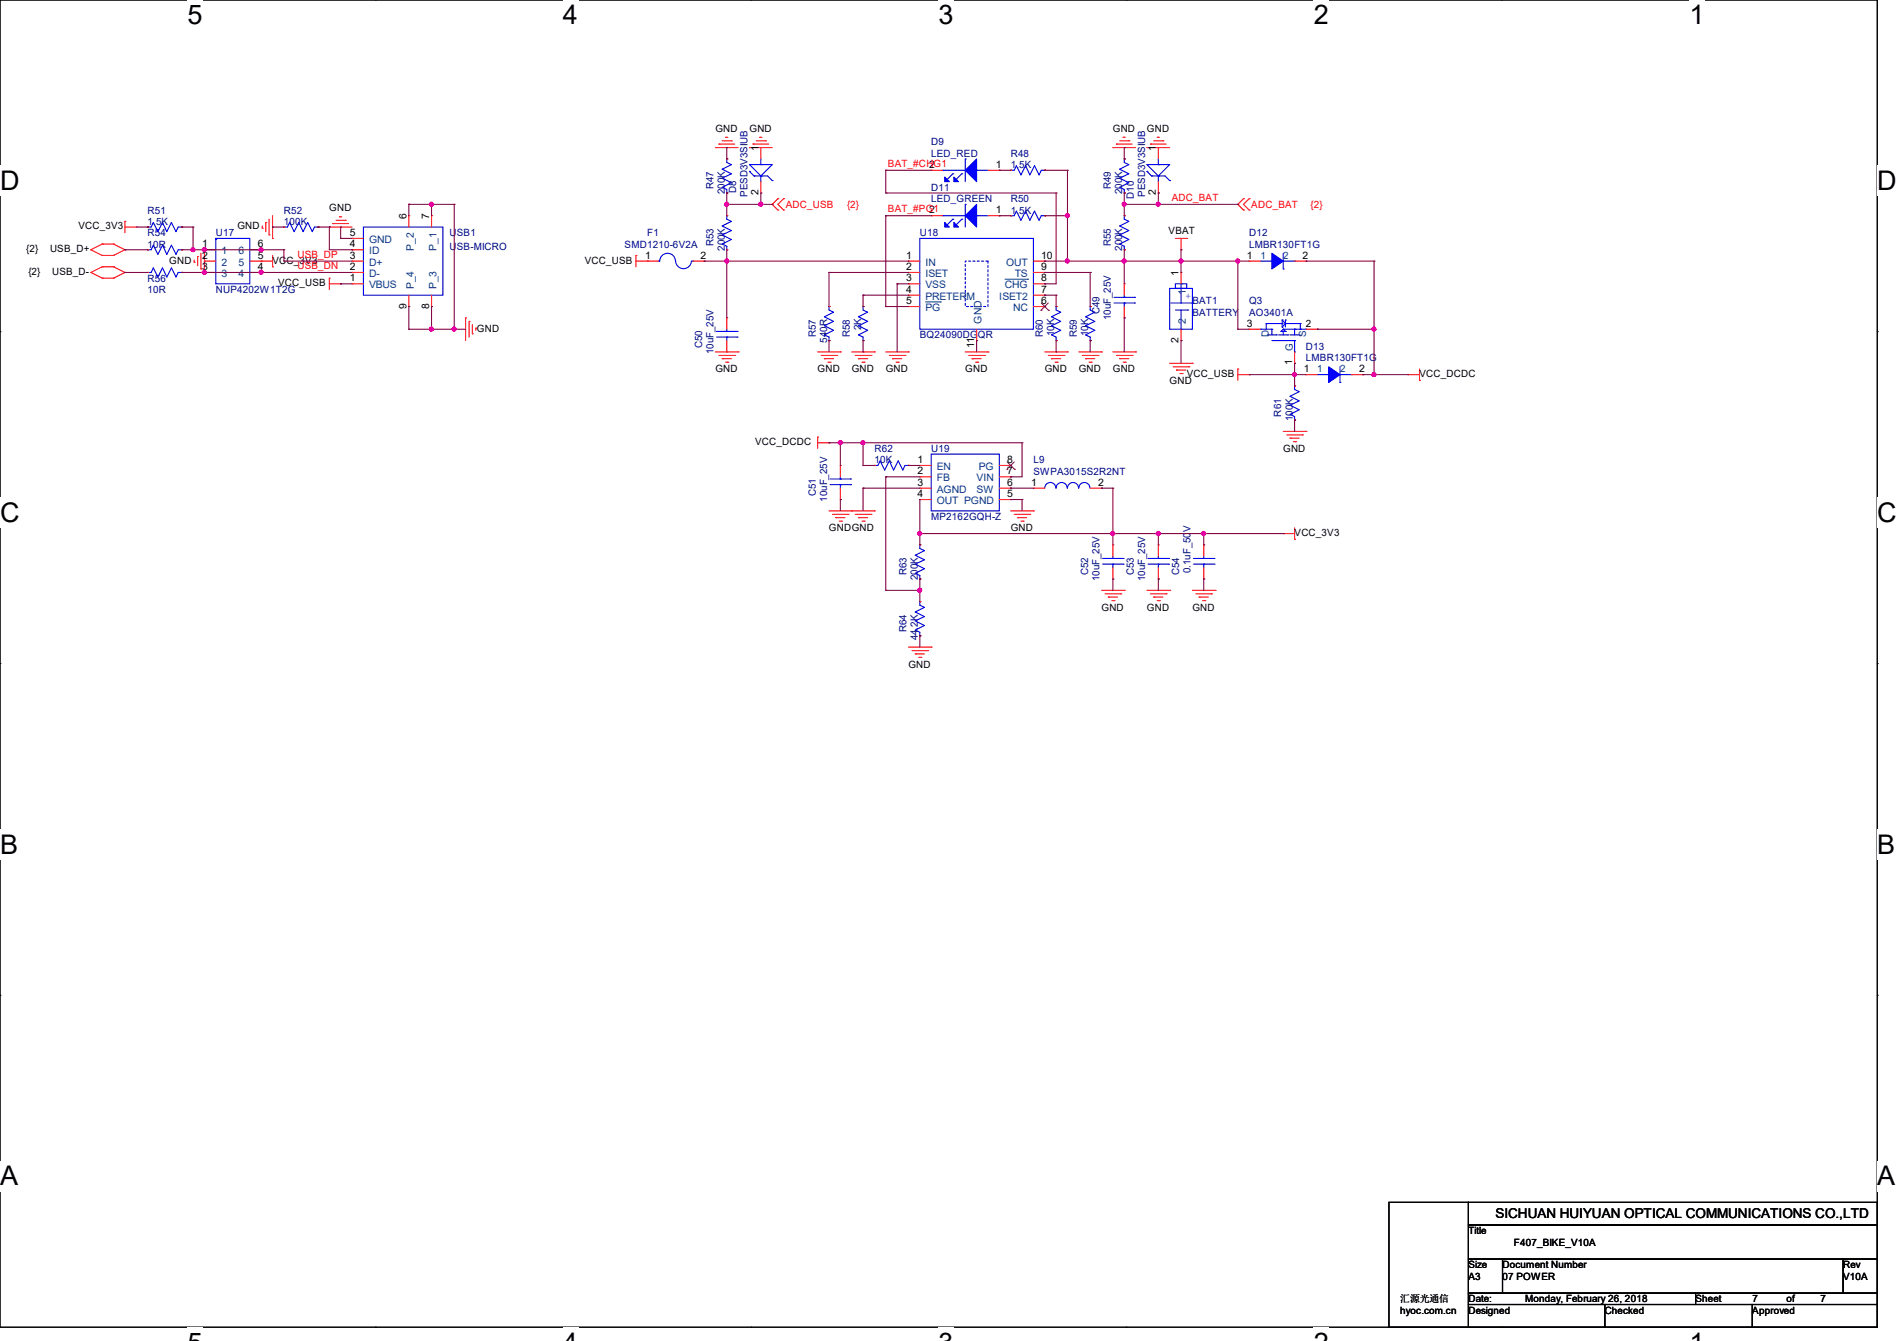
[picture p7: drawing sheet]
<svg xmlns="http://www.w3.org/2000/svg" width="297mm" height="210mm" viewBox="0 0 297 210" stroke-linecap="round" stroke-linejoin="round" font-family="sans-serif">
<path d="M0 0h293.9v207.9h-293.9z" fill="none" stroke="#000" stroke-width=".17"/>
<g fill="#fff">
<path d="M29.4 0h2.3v4.7h-2.3z"/>
<path d="M29.4 207.9h2.3v2.1h-2.3z"/>
</g>
<path d="M58.8 0h.1M58.8 207.9h.1" fill="none" stroke="#000" stroke-width=".17"/>
<g fill="#fff">
<path d="M88.1 0h2.4v4.7h-2.4z"/>
<path d="M88.1 207.9h2.4v2.1h-2.4z"/>
</g>
<path d="M117.6 0h.1M117.6 207.9h.1" fill="none" stroke="#000" stroke-width=".17"/>
<g fill="#fff">
<path d="M146.9 0h2.4v4.7h-2.4z"/>
<path d="M146.9 207.9h2.4v2.1h-2.4z"/>
</g>
<path d="M176.3 0h.1M176.3 207.9h.1" fill="none" stroke="#000" stroke-width=".17"/>
<g fill="#fff">
<path d="M205.7 0h2.4v4.7h-2.4z"/>
<path d="M205.7 207.9h2.4v2.1h-2.4z"/>
</g>
<path d="M235.1 0h.1M235.1 207.9h.1" fill="none" stroke="#000" stroke-width=".17"/>
<g fill="#fff">
<path d="M264.5 0h2.4v4.7h-2.4z"/>
<path d="M264.5 207.9h2.4v2.1h-2.4z"/>
<path d="M0 26h3v4.7h-3z"/>
<path d="M293.9 26h3.1v4.7h-3.1z"/>
<path d="M0 77.9h3v4.7h-3z"/>
<path d="M293.9 77.9h3.1v4.7h-3.1z"/>
</g>
<path d="M0 51.9h.1M293.9 51.9h.1" fill="none" stroke="#000" stroke-width=".17"/>
<g fill="#fff">
<path d="M0 129.9h2.8v4.7h-2.8z"/>
<path d="M293.9 129.9h2.9v4.7h-2.9z"/>
</g>
<path d="M0 103.9h.1M293.9 103.9h.1" fill="none" stroke="#000" stroke-width=".17"/>
<g fill="#fff">
<path d="M0 181.8h2.8v4.8h-2.8z"/>
<path d="M293.8 181.8h3v4.8h-3z"/>
</g>
<g fill="none" stroke="#000" stroke-width=".17">
<path d="M0 155.9h.1M293.9 155.9h.1M217.5 188.3h12.4v19.6h-12.4zM229.9 188.3h64v3.6h-64zM229.9 191.9h64v5.3h-64zM229.9 197.2h5.3v5.3h-5.3zM235.2 197.2h53.4v5.3h-53.4zM288.6 197.2h5.3v5.3h-5.3zM229.9 202.5h35.6v1.8h-35.6zM229.9 204.3h21.3v3.6h-21.3zM251.2 204.3h23.2v3.6h-23.2zM265.5 202.5h28.4v1.8h-28.4z"/>
<path d="M274.4 204.3h19.5v3.6h-19.5z"/>
</g>
<g fill="none" stroke="#f00" stroke-width=".17">
<path d="M14.2 39.1h.1M14.2 39.1l1.8 .9M16 38.2h.1M16 38.2l-1.8 .9M16 38.2h1.8M17.8 38.2h.1M17.8 38.2l1.8 .9M19.6 39.1h.1M19.6 34.7h.1M19.6 39.1l-1.8 .9M19.6 35.6h1.7M19.6 34.7v1.7"/>
<path d="M21.3 35.6h.1M23.1 39.1h.1M23.1 35.6h.1M28.4 39.1h.1M28.4 35.6h.1M31.5 39.7v2.4M32 39.1h.1M32 39.1v3.6M32 39.1h1.8M39.1 39.1h1.8M40.9 39.1h.1M41.1 35.7h.1"/>
<path d="M41.1 35.4v.3M41.6 34.8h.1M41.6 34.8v1.5M42.1 36.8h.1M42.1 34.3v2.5M42.7 37.3h.1M42.7 33.8v3.5M44.4 35.6h.1M49.8 35.6h.1M51.6 35.6h.1M51.6 35.6h3.5M52.1 35h.1"/>
<path d="M52.1 35h2.5M52.6 34.5h1.5M53.2 34h.1M53.2 34h.3M54.1 34.5h.1M55.1 39.1h.1M55.1 37.3h.1M55.1 37.3h1.8M55.1 39.1h1.8M64 33.8h.1M64 33.8v1.8M67.6 33.8h.1"/>
<path d="M67.6 33.8v1.8M112 23.1h.1M112 23.1h3.6M112.6 22.6h.1M112.6 22.6h2.4M113.1 22.1h1.4M113.6 21.5h.1M113.6 21.5h.4M113.8 33.8h.1M113.8 39.1h.1M113.8 24.9h.1M113.8 30.2h.1"/>
<path d="M114.5 22.1h.1M117.3 23.1h.1M117.3 23.1h3.6M117.9 22.6h.1M117.9 22.6h2.5M118.4 22.1h1.4M119 21.5h.1M119 21.5h.3M119.1 30.2h.1M119.1 23.1h.1M119.1 23.1v1.8M119.1 28.4v1.8"/>
<path d="M119.8 22.1h.1M121.8 31.1h.1M121.8 32.9h.1M121.8 31.1l-.9 .9 .9 .9M122.7 32.9h.1M122.7 31.1h.1M122.7 31.1l-.9 .9 .9 .9M145.8 26.7h.1M145.8 33.8h.1M145.8 26.7h1.8M145.8 33.8h1.8M154.7 26.7h1.8"/>
<path d="M154.7 33.8h1.8M156.5 26.7h.1M156.5 33.8h.1M158.2 33.8h.1M158.2 26.7h.1M163.6 33.8h.1M163.6 26.7h.1M174.2 23.1h.1M174.2 23.1h3.6M174.8 22.6h.1M174.8 22.6h2.4M175.3 22.1h1.4"/>
<path d="M175.9 21.5h.1M175.9 21.5h.3M176 33.8h.1M176 39.1h.1M176 24.9h.1M176 30.2h.1M176.7 22.1h.1M179.6 23.1h.1M179.6 23.1h3.5M180.1 22.6h.1M180.1 22.6h2.5M180.6 22.1h1.5"/>
<path d="M181.2 21.5h.1M181.2 21.5h.3M181.4 30.2h.1M181.4 23.1h.1M181.4 23.1v1.8M181.4 28.4v1.8M182.1 22.1h.1M184 37.3h1.8M184.9 39.1h.1M184.9 37.3v1.8M185.8 37.3h.1M194.7 31.1h.1"/>
<path d="M194.7 32.9h.1M194.7 31.1l-.9 .9 .9 .9M195.6 32.9h.1M195.6 31.1h.1M195.6 31.1l-.9 .9 .9 .9M14.2 42.7h.1M14.2 42.7l1.8 .9M16 40h.1M16 41.8h.1M16 43.6h.1M16 40h1.8M16 41.8l-1.8 .9"/>
<path d="M16 41.8h1.8M16 43.6h1.8M17.8 40h.1M17.8 41.8h.1M17.8 43.6h.1M17.8 41.8l1.8 .9M19.6 42.7h.1M19.6 42.7l-1.8 .9M23.1 42.7h.1M28.4 42.7h.1M30.4 41.1h.1M30.4 40.7v.4"/>
<path d="M30.9 40.2h.1M30.9 40.2v1.4M31.5 42.1h.1M32 42.7h.1M32 40.9h.1M32 40.9h1.8M32 42.7h1.8M39.1 40.9h3.6M39.1 42.7h1.8M40.9 40.9h.1M40.9 42.7h.1M42.7 41.8h.1"/>
<path d="M42.7 40v1.8M51.6 43.6h.1M51.6 44.4h1.7M51.6 43.6v1.7M53.3 44.4h.1M55.1 44.4h.1M55.1 42.7h.1M55.1 40.9h.1M55.1 44.4h1.8M55.1 40.9h1.8M55.1 42.7h1.8M64 48h.1"/>
<path d="M64 46.2v1.8M67.6 48h.1M67.6 46.2v1.8M72.9 49.8h.1M72.9 49.8v3.5M73.4 50.3h.1M73.4 50.3v2.5M74 52.3h.1M74 50.8v1.5M74.5 51.4h.1M74.5 51.4v.3M99.6 40h.1"/>
<path d="M99.6 40.9h3.5M99.6 40v1.8M101.3 40.9h.1M108.5 40.9h1.7M110.2 40.9h.1M112 55.1h3.6M112.6 55.7h2.4M113.1 56.2h.1M113.1 56.2h1.4M113.6 56.7h.4M113.8 49.8h.1M113.8 55.1h.1"/>
<path d="M113.8 49.8v1.8M113.8 53.3v1.8M114 56.7h.1M115 55.7h.1M115.6 55.1h.1M128 55.1h3.6M128.6 55.7h2.4M129.1 56.2h.1M129.1 56.2h1.4M129.6 56.7h.4M129.8 48h.1M129.8 53.3h.1"/>
<path d="M130 56.7h.1M131 55.7h.1M131.6 55.1h.1M133.3 55.1h3.6M133.9 55.7h2.5M134.4 56.2h.1M134.4 56.2h1.4M135 56.7h.3M135.1 48h.1M135.1 53.3h.1M135.3 56.7h.1M136.4 55.7h.1"/>
<path d="M136.9 55.1h.1M138.7 55.1h3.5M139.2 55.7h2.5M139.7 56.2h.1M139.7 56.2h1.5M140.3 56.7h.3M140.6 56.7h.1M141.7 55.7h.1M142.2 55.1h.1M142.2 40.9h.1M142.2 42.7h.1M142.2 44.4h.1"/>
<path d="M142.2 46.2h.1M142.2 48h.1M142.2 44.4h1.8M142.2 40.9h1.8M142.2 42.7h1.8M142.2 46.2h1.8M142.2 48h1.8M151.1 55.1h3.6M151.7 55.7h2.4M152.2 56.2h.1M152.2 56.2h1.4M152.7 56.7h.4"/>
<path d="M152.9 53.3h.1M152.9 51.6v1.7M153.1 56.7h.1M154.1 55.7h.1M154.7 55.1h.1M161.8 44.4h1.8M161.8 40.9h1.8M161.8 42.7h1.8M161.8 46.2h1.8M161.8 48h1.8M163.6 48h.1M163.6 46.2h.1"/>
<path d="M163.6 44.4h.1M163.6 42.7h.1M163.6 40.9h.1M163.6 55.1h3.5M164.1 55.7h2.5M164.6 56.2h.1M164.6 56.2h1.5M165.2 56.7h.3M165.4 48h.1M165.4 53.3h.1M165.5 56.7h.1M166.6 55.7h.1"/>
<path d="M167.1 55.1h.1M168.9 55.1h3.6M169.5 55.7h2.4M170 56.2h.1M170 56.2h1.4M170.5 56.7h.4M170.7 48h.1M170.7 53.3h.1M170.9 56.7h.1M171.9 55.7h.1M172.5 55.1h.1M174.2 55.1h3.6"/>
<path d="M174.8 55.7h2.4M175.3 56.2h.1M175.3 56.2h1.4M175.9 56.7h.3M176 44.4h.1M176 49.8h.1M176 44.4v1.8M176 48v1.8M176.2 56.7h.1M177.2 55.7h.1M177.8 55.1h.1M183.1 56.9h3.6"/>
<path d="M183.7 57.4h2.4M184.2 58h.1M184.2 58h1.4M184.7 58.5h.4M184.9 42.7h.1M184.9 53.3h.1M184.9 42.7v1.7M184.9 51.6v1.7M185.1 58.5h.1M186.1 57.4h.1M186.7 56.9h.1M193.8 57.8h.1"/>
<path d="M193.8 58.7h1.8M193.8 57.8v1.8M195.6 58.7h.1M195.6 51.6h.1M195.6 40.9h.1M195.6 40.9h1.8M195.6 51.6h1.8M202.7 56.9h.1M202.7 55.1v1.8M202.7 40.9h1.8M204.5 58.7h.1M204.5 40.9h.1"/>
<path d="M204.5 58.7h1.7M204.5 51.6h1.7M206.2 51.6h.1M211.6 58.7h1.8M213.4 58.7h.1M220.5 58.7h.1M220.5 58.7h1.7M222.2 59.6h.1M222.2 57.8v1.8M128 68.5h.1M128 69.3h1.8M128 68.5v1.7"/>
<path d="M129.8 69.3h.1M131.6 72.9h.1M131.6 78.2h.1M131.6 72.9v1.8M131.6 76.5v1.7M136.9 72.9h.1M142.2 72.9h.1M144 72.9h.1M144 74.7h.1M144 76.5h.1M144 78.2h.1M144 72.9h1.8"/>
<path d="M144 74.7h1.8M144 76.5h1.8M144 78.2h1.8M156.5 72.9h1.7M156.5 74.7h1.7M156.5 76.5h1.7M156.5 78.2h1.7M158.2 78.2h.1M158.2 76.5h.1M158.2 74.7h.1M158.2 72.9h.1M161.8 76.5h.1"/>
<path d="M161.8 76.5h1.8M170.7 76.5h1.8M172.5 76.5h.1M200.9 67.6h3.6M201.5 68.1h2.4M202 68.6h.1M202 68.6h1.4M202.5 69.2h.4M202.7 60.5h.1M202.7 65.8h.1M202.9 69.2h.1M203.9 68.1h.1"/>
<path d="M204.5 67.6h.1M129.8 80h7.1M130.3 80.6h2.5M130.9 81.1h.1M130.9 81.1h1.4M131.4 81.6h.3M131.7 81.6h.1M132.8 80.6h.1M133.3 80h.1M133.9 80.6h2.5M134.4 81.1h.1M134.4 81.1h1.4"/>
<path d="M135 81.6h.3M135.3 81.6h.1M136.4 80.6h.1M136.9 80h.1M144 85.3h.1M144 90.7h.1M144 94.2h.1M144 99.6h.1M158.2 80h3.6M158.8 80.6h2.4M159.3 81.1h.1M159.3 81.1h1.4"/>
<path d="M159.9 81.6h.3M160.2 81.6h.1M161.2 80.6h.1M161.8 80h.1M172.5 92.5h3.5M173 93h2.5M173.5 93.5h.1M173.5 93.5h1.5M174.1 94.1h.3M174.2 85.3h.1M174.2 90.7h.1M174.2 85.3v1.8"/>
<path d="M174.2 88.9v1.8M174.4 94.1h.1M175.5 93h.1M176 92.5h.1M179.6 92.5h3.5M180.1 93h2.5M180.6 93.5h.1M180.6 93.5h1.5M181.2 94.1h.3M181.4 85.3h.1M181.4 90.7h.1M181.4 85.3v1.8"/>
<path d="M181.4 88.9v1.8M181.5 94.1h.1M182.6 93h.1M183.1 92.5h.1M186.7 92.5h3.5M187.2 93h2.5M187.7 93.5h.1M187.7 93.5h1.5M188.3 94.1h.3M188.5 85.3h.1M188.5 90.7h.1M188.5 85.3v1.8"/>
<path d="M188.5 88.9v1.8M188.6 94.1h.1M189.7 93h.1M190.2 92.5h.1M200.9 83.6h.1M200.9 83.6h1.8M202.7 84.5h.1M202.7 82.7v1.8M142.2 101.3h3.6M142.8 101.9h2.4M143.3 102.4h.1M143.3 102.4h1.4"/>
<path d="M143.8 103h.4M144.2 103h.1M145.2 101.9h.1M145.8 101.3h.1"/>
</g>
<g fill="none" stroke="#00f" stroke-width=".17">
<path d="M23.1 39.1h.1M23.1 35.6h.1M23.1 39.1h.6l.3-.7 .7 1.4 .7-1.4 .7 1.4 .7-1.4 .8 1.4 .3-.7h.5M23.1 35.6h.6l.3-.8 .7 1.5 .7-1.5 .7 1.5 .7-1.5 .8 1.5 .3-.7h.5M28.4 39.1h.1M28.4 35.6h.1M33.8 37.3h5.3v7.1h-5.3zM33.8 37.5h.1M33.8 37.3v.2M44.4 35.6h.1M44.4 35.6h.6l.3-.8 .8 1.5 .7-1.5 .7 1.5 .7-1.5 .7 1.5 .3-.7h.6M49.8 35.6h.1"/>
<path d="M56.9 35.6h12.4v10.6h-12.4zM113.8 33.8h.1M113.8 39.1h.1M113.8 24.9h.1M113.8 30.2h.1M113.8 33.8v.5l.7 .4-1.4 .7 1.4 .7-1.4 .7 1.4 .7-1.4 .7 .7 .4v.5M113.8 24.9v.5l.7 .4-1.4 .7 1.4 .7-1.4 .7 1.4 .7-1.4 .7 .7 .4v.5M117.3 25.8h.1M117.3 26.8h.1M117.3 25.8h3.6l-1.8 1.8M117.3 25.8l1.8 1.8M117.3 26.8l.8 .8"/>
<path d="M118.1 27.6h.1M118.1 27.6h2.1l.7 .7M119.1 27.6h.1M119.1 25.8h.1M119.1 24.9v.9M119.1 27.6v.8M120.9 28.3h.1M144 37.3h17.8v14.3h-17.8zM147.6 26.7h.1M147.6 33.8h.1M147.6 33.8h3.5M147.6 26.7h3.5"/>
<path d="M149.2 27.2h.1M149.2 34.3h.1M149.2 27.2l-.9 .9M149.2 34.3l-.9 .9M150.6 27.2h.1M150.6 34.3h.1M150.6 27.2l-.9 .9M150.6 34.3l-.9 .9M151.1 24.9h.1M151.1 32h.1M151.1 24.9v3.5M151.1 32v3.6"/>
<path d="M152.9 26.7h.1M152.9 33.8h.1M152.9 33.8h1.8M152.9 26.7h1.8M158.2 33.8h.1M158.2 26.7h.1M158.2 33.8h.6l.3-.7 .8 1.4 .7-1.4 .6 1.4 .8-1.4 .7 1.4 .3-.7h.6M158.2 26.7h.6l.3-.7 .8 1.4 .7-1.4 .6 1.4 .8-1.4 .7 1.4 .3-.7h.6M163.6 33.8h.1M163.6 26.7h.1M176 33.8h.1M176 39.1h.1"/>
<path d="M176 24.9h.1M176 30.2h.1M176 24.9v.5l.7 .4-1.4 .7 1.4 .7-1.4 .7 1.4 .7-1.4 .7 .7 .4v.5M176 33.8v.5l.7 .4-1.4 .7 1.4 .7-1.4 .7 1.4 .7-1.4 .7 .7 .4v.5M179.6 25.8h.1M179.6 26.8h.1M179.6 25.8h3.5l-1.7 1.8M179.6 25.8l1.8 1.8M179.6 26.8l.7 .8M180.3 27.6h.1M180.3 27.6h2.1l.7 .7M181.4 27.6h.1"/>
<path d="M181.4 25.8h.1M181.4 24.9v.9M181.4 27.6v.8M183.1 28.3h.1M200.9 39.7v2.4M23.1 42.7h.1M23.1 42.7h.6l.3-.7 .7 1.4 .7-1.4 .7 1.4 .7-1.4 .8 1.4 .3-.7h.5M28.4 42.7h.1M103.1 40.9h.1M105.7 40.9a1.23 1.23 0 0 0-1.2-1.2 1.23 1.23 0 0 0-1.2 1.2h-.2M105.8 40.9a1.23 1.23 0 0 0 1.2 1.2 1.23 1.23 0 0 0 1.2-1.2M108.3 40.9h.2"/>
<path d="M108.5 40.9h.1M112.2 51.9h3.2M112.2 52.8h3.2M113.8 51.9h.1M113.8 52.8h.1M113.8 51.6v.3M113.8 52.8v.5M115.4 52.8h.1M115.4 51.9h.1M129.8 48h.1M129.8 53.3h.1M129.8 48v.6l.7 .3-1.4 .7 1.4 .7-1.4 .7 1.4 .7-1.4 .8 .7 .3v.5"/>
<path d="M135.1 48h.1M135.1 53.3h.1M135.1 48v.6l.7 .3-1.4 .7 1.4 .7-1.4 .7 1.4 .7-1.4 .8 .7 .3v.5M165.4 48h.1M165.4 53.3h.1M165.4 48v.6l.7 .3-1.5 .7 1.5 .7-1.5 .7 1.5 .7-1.5 .8 .8 .3v.5M170.7 48h.1M170.7 53.3h.1M170.7 48v.6l.7 .3-1.4 .7 1.4 .7-1.4 .7 1.4 .7-1.4 .8 .7 .3v.5M174.4 47.5h3.2M174.4 46.6h3.2M176 46.6h.1"/>
<path d="M176 47.5h.1M176 46.2v.4M176 47.5v.5M177.6 47.5h.1M177.6 46.6h.1M183.1 45.2h3.6v6.4h-3.6zM183.3 47.5h3.4M184 44.4h1.8v.8h-1.8zM184 48.6h2M184.9 51.6h.1M184.9 44.4h.1M184.9 44.4v3.1"/>
<path d="M184.9 48.6v3M186 48.6h.1M186.7 47.5h.1M197.4 51.6h.1M197.4 51.6h1.7M197.4 40.9h1.7M198.2 50.7h.1M198.2 50.7v.9M198.2 50.7h2.5M198.4 52.5h1.5M199.1 51.6h.1M199.1 40.9h.1"/>
<path d="M199.1 53.3h3.6M199.1 51.6v.9M199.9 52.5h.1M200.2 52.5h1.4M200.6 51.9h.1M200.6 51.9h.7M200.7 50.7h.1M200.7 50.1h.1M200.7 51.2h.1M200.7 50.1v1.1M200.7 50.1l.6 .6M200.9 51.9h.1"/>
<path d="M200.9 51.6h.1M200.9 42.1h.1M200.9 51.9v.6M200.9 51.6l.4 .3M200.9 51.6l-.3 .3M200.9 51.6h3.6M200.9 40.9h1.8M201.3 51.9h.1M201.3 50.7h.1M201.3 50.1h.1M201.3 50.7h2.3M201.3 50.7l-.6 .5"/>
<path d="M201.3 50.1v1.1M201.6 52.5h.1M202 52.5h1.4M202.7 53.3h.1M202.7 51.6h.1M202.7 55.1h.1M202.7 40.9h.1M202.7 51.6v.9M202.7 53.3v1.8M203.4 52.5h.1M203.6 50.7h.1M203.6 51.6h.1"/>
<path d="M203.6 50.7v.9M204.5 51.6h.1M206.2 58.7h1.8M208 58.7h.1M209.8 59.9h.1M209.8 57.4v2.5M209.8 58.7h1.8M211.6 58.7h.1M130 75.9h3.2M130 75h3.2M131.6 75h.1M131.6 75.9h.1"/>
<path d="M131.6 74.7v.3M131.6 75.9v.6M133.2 75.9h.1M133.2 75h.1M136.9 72.9h.1M136.9 72.9h.6l.3-.7 .7 1.4 .7-1.4 .7 1.4 .7-1.4 .8 1.4 .3-.7h.5M142.2 72.9h.1M145.8 71.1h10.7v8.9h-10.7zM165.3 76.5a.87 .87 0 0 0-.9-.9 .87 .87 0 0 0-.8 .9M167.1 76.5a.87 .87 0 0 0-.9-.9 .87 .87 0 0 0-.8 .9M168.9 76.5a.87 .87 0 0 0-.9-.9 .87 .87 0 0 0-.9 .9M170.6 76.5a.87 .87 0 0 0-.8-.9 .87 .87 0 0 0-.9 .9"/>
<path d="M202.7 60.5h.1M202.7 65.8h.1M202.7 60.5v.5l.7 .3-1.4 .8 1.4 .7-1.4 .7 1.4 .7-1.4 .7 .7 .3v.6M144 85.3h.1M144 90.7h.1M144 94.2h.1M144 99.6h.1M144 85.3v.6l.7 .3-1.4 .8 1.4 .7-1.4 .6 1.4 .8-1.4 .7 .7 .3v.6M144 94.2v.6l.7 .3-1.4 .7 1.4 .8-1.4 .6 1.4 .8-1.4 .7 .7 .3v.6M172.6 88.3h3.3M172.6 87.5h3.3M174.2 87.5h.1"/>
<path d="M174.2 88.3h.1M174.2 87.1v.4M174.2 88.3v.6M175.9 88.3h.1M175.9 87.5h.1M179.7 88.3h3.3M179.7 87.5h3.3M181.4 87.5h.1M181.4 88.3h.1M181.4 87.1v.4M181.4 88.3v.6M183 88.3h.1"/>
<path d="M183 87.5h.1M186.9 88.3h3.2M186.9 87.5h3.2M188.5 87.5h.1M188.5 88.3h.1M188.5 87.1v.4M188.5 88.3v.6M190.1 88.3h.1M190.1 87.5h.1"/>
</g>
<path d="M163 48.6h.1M163 47.5l1.2 1.1M164.1 47.5l-1.1 1.1M164.2 48.6h.1M157.6 73.5h.1M157.7 72.3l1.1 1.2M158.8 72.3l-1.2 1.2M158.8 73.5h.1" fill="none" stroke="#804000" stroke-width=".16"/>
<g fill="#00f" stroke="#00f" stroke-width=".17">
<path d="M152.9 24.9v3.5l-1.8-1.7z"/>
<path d="M149.4 27.7l.7 .7h-.7z"/>
<path d="M147.9 27.7l.7 .7h-.7z"/>
<path d="M152.9 32v3.6l-1.8-1.8z"/>
<path d="M149.4 34.8l.7 .8h-.7z"/>
<path d="M147.9 34.8l.7 .8h-.7z"/>
<path d="M208 57.4l1.8 1.3-1.8 1.2z" fill-rule="evenodd"/>
<path d="M199.1 39.7l1.8 1.2-1.8 1.2z" fill-rule="evenodd"/>
</g>
<path d="M151.1 40.9h3.6v7.1h-3.6z" fill="none" stroke="#00f" stroke-width=".17" stroke-dasharray=".3 .3"/>
<path d="M144.9 47.3h2.3M147.2 47.3h.1M157.4 43.7h3.5M160.9 43.7h.1" fill="none" stroke="#004080" stroke-width=".16"/>
<g fill="none" stroke="#800040" stroke-width=".17">
<path d="M19.6 39.1h.1M19.6 39.1h3.5M21.3 35.6h1.8M23.1 35.6h.1M28.4 35.6h.1M28.4 39.1h16M28.4 35.6h1.8M30.2 39.1h.1M30.2 35.6h.1M30.2 35.6v3.5M32 39.1h.1M40.9 39.1h.1"/>
<path d="M42.7 35.6h.1M42.7 35.6h1.7M44.4 39.1h.1M44.4 39.1v1.8M49.8 35.6h.1M49.8 35.6h1.8M51.6 35.6h.1M51.6 35.6v3.5h3.5M53.3 37.3h.1M53.3 35.6h.1M53.3 37.3h1.8M53.3 35.6v1.7"/>
<path d="M55.1 39.1h.1M64 32h.1M64 32v1.8M64 32h7.1M67.6 32h.1M67.6 32v1.8M71.1 32h.1M71.1 32v19.6M113.8 23.1h.1M113.8 30.2h.1M113.8 32h.1M113.8 32h7.1"/>
<path d="M113.8 23.1v1.8M113.8 30.2v3.6M113.8 39.1v10.7M119.1 30.2h.1M119.1 30.2v1.8M120.9 32h.1M138.7 33.8h.1M138.7 30.2h.1M138.7 26.7h.1M138.7 26.7v3.5M138.7 33.8v14.2M138.7 33.8h7.1"/>
<path d="M138.7 26.7h7.1M138.7 30.2h26.7M156.5 33.8h.1M156.5 26.7h.1M156.5 33.8h1.7M156.5 26.7h1.7M163.6 33.8h.1M163.6 26.7h.1M163.6 33.8h3.5M163.6 26.7h3.5M165.4 30.2h.1M165.4 30.2v14.2h-1.8"/>
<path d="M167.1 33.8h.1M167.1 26.7h.1M167.1 26.7v14.2M176 30.2h.1M176 32h.1M176 23.1h.1M176 32h17.8M176 23.1v1.8M176 30.2v3.6M176 39.1v5.3M181.4 30.2h.1M181.4 30.2v1.8"/>
<path d="M184.9 39.1h.1M184.9 39.1v3.6M193.8 32h.1M19.6 42.7h.1M19.6 42.7h3.5M28.4 42.7h.1M28.4 42.7h26.7M32 42.7h.1M40.9 42.7h.1M44.4 40.9h.1M44.4 40.9h10.7M53.3 44.4h.1"/>
<path d="M53.3 44.4h1.8M64 51.6h.1M64 48h.1M64 51.6h8.9M64 48v3.6M67.6 48h.1M67.6 51.6h.1M67.6 48v3.6M71.1 51.6h.1M110.2 40.9h.1M110.2 40.9h32M113.8 40.9h.1"/>
<path d="M129.8 53.3h.1M129.8 42.7h.1M129.8 42.7h12.4M129.8 42.7v5.3M129.8 53.3v1.8M135.1 46.2h.1M135.1 55.1h.1M135.1 46.2h7.1M135.1 46.2v1.8M135.1 53.3v1.8M138.7 48h.1M138.7 48h3.5"/>
<path d="M140.5 44.4h.1M140.5 44.4h1.7M140.5 44.4v10.7M152.9 53.3h.1M152.9 53.3v1.8M163.6 46.2h.1M163.6 40.9h.1M163.6 44.4h.1M163.6 42.7h7.1M163.6 40.9h32M163.6 46.2h1.8M165.4 46.2h.1"/>
<path d="M165.4 55.1h.1M165.4 46.2v1.8M165.4 53.3v1.8M167.1 40.9h.1M170.7 42.7h.1M170.7 53.3h.1M170.7 42.7v5.3M170.7 53.3v1.8M176 49.8h.1M176 40.9h.1M176 49.8v5.3M184.9 40.9h.1"/>
<path d="M184.9 53.3h.1M184.9 53.3v3.6M193.8 51.6h.1M193.8 40.9h.1M193.8 51.6h1.8M193.8 40.9v10.7M195.6 58.7h.1M195.6 58.7h8.9M202.7 56.9h.1M202.7 58.7h.1M202.7 56.9v3.6M204.5 40.9h.1"/>
<path d="M204.5 40.9h10.6M206.2 51.6h.1M206.2 51.6h8.9M213.4 58.7h.1M213.4 58.7h7.1M215.1 40.9h.1M215.1 58.7h.1M215.1 51.6h.1M215.1 40.9v17.8M129.8 69.3h.1M129.8 69.3h30.2M131.6 78.2h.1"/>
<path d="M131.6 69.3h.1M131.6 69.3v3.6M131.6 78.2v1.8M135.1 72.9h.1M135.1 69.3h.1M135.1 76.5h.1M135.1 69.3v3.6M135.1 76.5v3.5M135.1 72.9h1.8M135.1 76.5h8.9M138.7 74.7h.1M138.7 74.7v17.8"/>
<path d="M138.7 74.7h5.3M142.2 72.9h.1M142.2 72.9h1.8M144 78.2h.1M144 78.2v7.1M158.2 74.7h.1M158.2 78.2h.1M158.2 76.5h.1M158.2 76.5h3.6M158.2 78.2h1.8M160 69.3h.1M160 78.2h.1"/>
<path d="M160 69.3v5.4h-1.8M160 78.2v1.8M172.5 76.5h.1M172.5 76.5h1.7M174.2 76.5h.1M174.2 76.5v8.8M202.7 65.8h.1M202.7 65.8v1.8M138.7 92.5h.1M138.7 92.5h5.3M144 90.7h.1M144 92.5h.1"/>
<path d="M144 83.6h.1M144 99.6h.1M144 90.7v3.5M144 99.6v1.7M144 83.6h56.9M174.2 90.7h.1M174.2 83.6h.1M174.2 90.7v1.8M181.4 90.7h.1M181.4 83.6h.1M181.4 83.6v1.7M181.4 90.7v1.8"/>
<path d="M188.5 90.7h.1M188.5 85.3h.1M188.5 83.6v1.7M188.5 90.7v1.8M200.9 83.6h.1"/>
</g>
<g fill="#f0f" stroke="#f0f" stroke-width=".17">
<circle cx="67.5" cy="51.5" r=".32"/>
<circle cx="67.5" cy="32" r=".32"/>
<circle cx="71.1" cy="51.5" r=".32"/>
<circle cx="113.8" cy="40.9" r=".32"/>
<circle cx="176" cy="40.9" r=".32"/>
<circle cx="184.9" cy="40.9" r=".32"/>
<circle cx="167.1" cy="40.9" r=".32"/>
<circle cx="167.1" cy="33.8" r=".32"/>
<circle cx="176" cy="32" r=".32"/>
<circle cx="181.3" cy="32" r=".32"/>
<circle cx="202.7" cy="58.7" r=".32"/>
<circle cx="193.8" cy="40.9" r=".32"/>
<circle cx="215.1" cy="58.7" r=".32"/>
<circle cx="215.1" cy="51.5" r=".32"/>
<circle cx="135.1" cy="69.3" r=".32"/>
<circle cx="131.6" cy="69.3" r=".32"/>
<circle cx="144" cy="92.4" r=".32"/>
<circle cx="174.2" cy="83.5" r=".32"/>
<circle cx="144" cy="83.5" r=".32"/>
<circle cx="188.4" cy="83.5" r=".32"/>
<circle cx="181.3" cy="83.5" r=".32"/>
<circle cx="40.9" cy="39.1" r=".32"/>
<circle cx="32" cy="39.1" r=".32"/>
<circle cx="40.9" cy="42.7" r=".32"/>
<circle cx="32" cy="42.7" r=".32"/>
<circle cx="30.2" cy="39.1" r=".32"/>
<circle cx="113.8" cy="32" r=".32"/>
<circle cx="119.1" cy="32" r=".32"/>
</g>
<g font-size="4.2">
<text x="29.4" y="3.8">5</text>
<text x="88.1" y="3.8">4</text>
<text x="146.9" y="3.8">3</text>
<text x="205.7" y="3.8">2</text>
<text x="264.5" y="3.8">1</text>
<text x="0" y="29.8">D</text>
<text x="293.9" y="29.8">D</text>
<text x="0" y="81.7">C</text>
<text x="293.9" y="81.7">C</text>
<text x="0" y="133.7">B</text>
<text x="293.9" y="133.7">B</text>
<text x="0" y="185.6">A</text>
<text x="293.9" y="185.6">A</text>
</g>
<text font-size="2.1" x="234.1" y="190.8">SICHUAN HUIYUAN OPTICAL COMMUNICATIONS CO.,LTD</text>
<g font-size="1.6">
<text x="112" y="20.7">GND</text>
<text x="117.3" y="20.7">GND</text>
<text x="118.7" y="23.7" transform="rotate(-90 118.7 23.7)">1</text>
<text x="174.2" y="20.7">GND</text>
<text x="179.6" y="20.7">GND</text>
<text x="181" y="23.7" transform="rotate(-90 181 23.7)">1</text>
<text x="145.5" y="26.3">2</text>
<text x="155.9" y="26.3">1</text>
<text x="12.3" y="35.9">VCC_3V3</text>
<text x="37.2" y="35.9">GND</text>
<text x="51.6" y="33.1">GND</text>
<text x="63.6" y="34.3" transform="rotate(-90 63.6 34.3)">6</text>
<text x="67.2" y="34.3" transform="rotate(-90 67.2 34.3)">7</text>
<text x="118.7" y="30.6" transform="rotate(-90 118.7 30.6)">2</text>
<text x="145.5" y="33.4">2</text>
<text x="155.9" y="33.4">1</text>
<text x="181" y="30.6" transform="rotate(-90 181 30.6)">2</text>
<text x="4.1" y="39.5">{2}</text>
<text x="7.8" y="39.5">USB_D+</text>
<text x="26.5" y="41.3">GND</text>
<text x="31.7" y="38.7">1</text>
<text x="31.7" y="40.5">2</text>
<text x="40.3" y="40.5">5</text>
<text x="40.3" y="38.7">6</text>
<text x="42.7" y="41.3">VCC_3V3</text>
<text x="54.8" y="40.5">3</text>
<text x="54.8" y="38.7">4</text>
<text x="54.8" y="37">5</text>
<text x="91.6" y="41.3">VCC_USB</text>
<text x="101" y="40.5">1</text>
<text x="109.7" y="40.5">2</text>
<text x="141.9" y="40.5">1</text>
<text x="163" y="40.5">10</text>
<text x="183" y="36.7">VBAT</text>
<text x="195.2" y="40.5">1</text>
<text x="203.9" y="40.5">2</text>
<text x="4.4" y="43.1">{2}</text>
<text x="8.2" y="43.1">USB_D-</text>
<text x="31.7" y="42.3">3</text>
<text x="40.3" y="42.3">4</text>
<text x="43.6" y="44.8">VCC_USB</text>
<text x="54.8" y="44.1">1</text>
<text x="54.8" y="42.3">2</text>
<text x="141.9" y="42.3">2</text>
<text x="141.9" y="44.1">3</text>
<text x="141.9" y="45.8">4</text>
<text x="141.9" y="47.6">5</text>
<text x="163" y="47.6">6</text>
<text x="163" y="45.8">7</text>
<text x="163" y="44.1">8</text>
<text x="163" y="42.3">9</text>
<text x="184.5" y="43.2" transform="rotate(-90 184.5 43.2)">1</text>
<text x="63.6" y="48.3" transform="rotate(-90 63.6 48.3)">9</text>
<text x="67.2" y="48.3" transform="rotate(-90 67.2 48.3)">8</text>
<text x="74.7" y="51.9">GND</text>
<text x="184.5" y="53.7" transform="rotate(-90 184.5 53.7)">2</text>
<text x="195.2" y="51.2">3</text>
<text x="204.5" y="51.2">2</text>
<text x="112" y="58.3">GND</text>
<text x="128" y="58.3">GND</text>
<text x="133.3" y="58.3">GND</text>
<text x="138.7" y="58.3">GND</text>
<text x="151.1" y="58.3">GND</text>
<text x="152.5" y="54.6" transform="rotate(-90 152.5 54.6)">11</text>
<text x="163.6" y="58.3">GND</text>
<text x="168.9" y="58.3">GND</text>
<text x="174.2" y="58.3">GND</text>
<text x="185.8" y="59.1">VCC_USB</text>
<text x="202.3" y="57.2" transform="rotate(-90 202.3 57.2)">1</text>
<text x="204.1" y="58.3">1</text>
<text x="212.8" y="58.3">2</text>
<text x="222.2" y="59.1">VCC_DCDC</text>
<text x="183.1" y="60.1">GND</text>
<text x="118.2" y="69.7">VCC_DCDC</text>
<text x="200.9" y="70.8">GND</text>
<text x="143.7" y="72.5">1</text>
<text x="143.7" y="74.3">2</text>
<text x="143.7" y="76.1">3</text>
<text x="143.7" y="77.9">4</text>
<text x="157.7" y="77.9">5</text>
<text x="157.7" y="76.1">6</text>
<text x="157.7" y="74.3">7</text>
<text x="157.7" y="72.5">8</text>
<text x="161.5" y="76.1">1</text>
<text x="171.9" y="76.1">2</text>
<text x="129.8" y="83.2">GNDGND</text>
<text x="158.2" y="83.2">GND</text>
<text x="202.7" y="83.9">VCC_3V3</text>
<text x="172.5" y="95.7">GND</text>
<text x="179.6" y="95.7">GND</text>
<text x="186.7" y="95.7">GND</text>
<text x="142.2" y="104.6">GND</text>
<text x="229.9" y="193.3">Title</text>
<text x="237" y="195.1">F407_BIKE_V10A</text>
<text x="219.2" y="204">汇源光通信</text>
<text x="229.9" y="198.6">Size</text>
<text x="229.9" y="204">Date:</text>
<text x="229.9" y="200.4">A3</text>
<text x="235.2" y="200.4">07 POWER</text>
<text x="235.3" y="198.6">Document Number</text>
<text x="238.8" y="204">Monday, February 26, 2018</text>
<text x="265.5" y="204">Sheet</text>
<text x="274.4" y="204">7</text>
<text x="279.7" y="204">of</text>
<text x="285" y="204">7</text>
<text x="288.6" y="200.4">V10A</text>
<text x="288.6" y="198.6">Rev</text>
<text x="219.2" y="205.7">hyoc.com.cn</text>
<text x="229.9" y="205.7">Designed</text>
<text x="251.2" y="205.7">Checked</text>
<text x="274.4" y="205.7">Approved</text>
</g>
<g font-size="1.6" fill="#000080">
<text x="145.8" y="22.8">D9</text>
<text x="111.7" y="29.7" transform="rotate(-90 111.7 29.7)">R47</text>
<text x="145.8" y="24.6">LED_RED</text>
<text x="145.8" y="29.9">D11</text>
<text x="158.2" y="24.6">R48</text>
<text x="158.2" y="26.3">1.5K</text>
<text x="173.9" y="29.7" transform="rotate(-90 173.9 29.7)">R49</text>
<text x="23.1" y="33.4">R51</text>
<text x="23.1" y="35.2">1.5K</text>
<text x="44.4" y="33.4">R52</text>
<text x="44.4" y="35.2">100K</text>
<text x="113.5" y="30.4" transform="rotate(-90 113.5 30.4)">200K</text>
<text x="115.3" y="30.2" transform="rotate(-90 115.3 30.2)">D8</text>
<text x="117" y="30.8" transform="rotate(-90 117 30.8)">PESD3V3SIUB</text>
<text x="145.8" y="31.7">LED_GREEN</text>
<text x="158.2" y="31.7">R50</text>
<text x="158.2" y="33.4">1.5K</text>
<text x="175.7" y="30.4" transform="rotate(-90 175.7 30.4)">200K</text>
<text x="177.5" y="31.1" transform="rotate(-90 177.5 31.1)">D10</text>
<text x="179.3" y="30.8" transform="rotate(-90 179.3 30.8)">PESD3V3SIUB</text>
<text x="23.1" y="37">R54</text>
<text x="23.1" y="38.8">10R</text>
<text x="33.8" y="37">U17</text>
<text x="70.4" y="37">USB1</text>
<text x="70.4" y="39.1">USB-MICRO</text>
<text x="97.8" y="38.8">SMD1210-6V2A</text>
<text x="101.3" y="37">F1</text>
<text x="111.7" y="38.6" transform="rotate(-90 111.7 38.6)">R53</text>
<text x="113.5" y="39.3" transform="rotate(-90 113.5 39.3)">200K</text>
<text x="144" y="37">U18</text>
<text x="173.9" y="38.6" transform="rotate(-90 173.9 38.6)">R55</text>
<text x="175.7" y="39.3" transform="rotate(-90 175.7 39.3)">200K</text>
<text x="195.6" y="37">D12</text>
<text x="195.6" y="38.8">LMBR130FT1G</text>
<text x="23.1" y="44.1">R56</text>
<text x="23.1" y="45.9">10R</text>
<text x="33.8" y="45.9">NUP4202W1T2G</text>
<text x="186.7" y="47.7">BAT1</text>
<text x="195.6" y="47.7">Q3</text>
<text x="127.7" y="52.8" transform="rotate(-90 127.7 52.8)">R57</text>
<text x="129.5" y="53.7" transform="rotate(-90 129.5 53.7)">540R</text>
<text x="133.1" y="52.8" transform="rotate(-90 133.1 52.8)">R58</text>
<text x="134.8" y="51.7" transform="rotate(-90 134.8 51.7)">2K</text>
<text x="144" y="53">BQ24090DGQR</text>
<text x="163.3" y="52.8" transform="rotate(-90 163.3 52.8)">R60</text>
<text x="165.1" y="52.6" transform="rotate(-90 165.1 52.6)">10K</text>
<text x="168.6" y="52.8" transform="rotate(-90 168.6 52.8)">R59</text>
<text x="170.4" y="52.6" transform="rotate(-90 170.4 52.6)">10K</text>
<text x="172.2" y="49.2" transform="rotate(-90 172.2 49.2)">C49</text>
<text x="173.9" y="50.1" transform="rotate(-90 173.9 50.1)">10uF_25V</text>
<text x="186.7" y="49.4">BATTERY</text>
<text x="195.6" y="49.4">AO3401A</text>
<text x="109.9" y="54.6" transform="rotate(-90 109.9 54.6)">C50</text>
<text x="111.7" y="55.5" transform="rotate(-90 111.7 55.5)">10uF_25V</text>
<text x="204.5" y="54.8">D13</text>
<text x="204.5" y="56.6">LMBR130FT1G</text>
<text x="200.6" y="65.2" transform="rotate(-90 200.6 65.2)">R61</text>
<text x="202.4" y="66" transform="rotate(-90 202.4 66)">100K</text>
<text x="136.9" y="70.8">R62</text>
<text x="145.8" y="70.8">U19</text>
<text x="127.7" y="77.7" transform="rotate(-90 127.7 77.7)">C51</text>
<text x="136.9" y="72.6">10K</text>
<text x="161.8" y="72.6">L9</text>
<text x="161.8" y="74.3">SWPA3015S2R2NT</text>
<text x="129.5" y="78.6" transform="rotate(-90 129.5 78.6)">10uF_25V</text>
<text x="145.8" y="81.4">MP2162GQH-Z</text>
<text x="186.4" y="89.8" transform="rotate(-90 186.4 89.8)">0.1uF_50V</text>
<text x="141.9" y="90.1" transform="rotate(-90 141.9 90.1)">R63</text>
<text x="143.7" y="90.8" transform="rotate(-90 143.7 90.8)">200K</text>
<text x="170.4" y="90.1" transform="rotate(-90 170.4 90.1)">C52</text>
<text x="172.2" y="91" transform="rotate(-90 172.2 91)">10uF_25V</text>
<text x="177.5" y="90.1" transform="rotate(-90 177.5 90.1)">C53</text>
<text x="179.3" y="91" transform="rotate(-90 179.3 91)">10uF_25V</text>
<text x="184.6" y="90.1" transform="rotate(-90 184.6 90.1)">C54</text>
<text x="141.9" y="99" transform="rotate(-90 141.9 99)">R64</text>
<text x="143.7" y="100.3" transform="rotate(-90 143.7 100.3)">44.2K</text>
</g>
<g font-size="1.6" fill="#f00">
<text x="139" y="26.1">BAT_#CHG1</text>
<text x="123" y="32.6">ADC_USB</text>
<text x="132.6" y="32.6">{2}</text>
<text x="139" y="33.2">BAT_#PG1</text>
<text x="183.5" y="31.5">ADC_BAT</text>
<text x="195.9" y="32.6">ADC_BAT</text>
<text x="205.2" y="32.6">{2}</text>
<text x="46.6" y="40.3">USB_DP</text>
<text x="46.6" y="42.1">USB_DN</text>
</g>
<g font-size="1.6" fill="#004080">
<text x="34.7" y="39.8">1</text>
<text x="34.7" y="41.6">2</text>
<text x="37.3" y="41.6">5</text>
<text x="37.3" y="39.8">6</text>
<text x="57.8" y="41.6">D+</text>
<text x="57.8" y="39.8">ID</text>
<text x="57.8" y="38.1">GND</text>
<text x="64.8" y="39.3" transform="rotate(-90 64.8 39.3)">P_2</text>
<text x="68.3" y="39.3" transform="rotate(-90 68.3 39.3)">P_1</text>
<text x="144.9" y="41.6">IN</text>
<text x="157.5" y="41.6">OUT</text>
<text x="197.4" y="40.6">1</text>
<text x="200.9" y="40.6">2</text>
<text x="34.7" y="43.4">3</text>
<text x="37.3" y="43.4">4</text>
<text x="57.8" y="45.2">VBUS</text>
<text x="57.8" y="43.4">D-</text>
<text x="64.8" y="45.3" transform="rotate(-90 64.8 45.3)">P_4</text>
<text x="68.3" y="45.3" transform="rotate(-90 68.3 45.3)">P_3</text>
<text x="144.9" y="43.4">ISET</text>
<text x="144.9" y="45.2">VSS</text>
<text x="144.9" y="46.9">PRETERM</text>
<text x="156.5" y="46.9">ISET2</text>
<text x="157.4" y="45.2">CHG</text>
<text x="158.9" y="43.4">TS</text>
<text x="185.7" y="46.2" transform="rotate(-90 185.7 46.2)">1</text>
<text x="144.9" y="48.7">PG</text>
<text x="153.7" y="50.7" transform="rotate(-90 153.7 50.7)">GND</text>
<text x="158.6" y="48.7">NC</text>
<text x="185.7" y="50.7" transform="rotate(-90 185.7 50.7)">2</text>
<text x="198.7" y="52.8" transform="rotate(-90 198.7 52.8)">D</text>
<text x="204.5" y="52.8" transform="rotate(-90 204.5 52.8)">S</text>
<text x="202.4" y="54.9" transform="rotate(-90 202.4 54.9)">G</text>
<text x="206.2" y="58.3">1</text>
<text x="209.8" y="58.3">2</text>
<text x="146.7" y="73.6">EN</text>
<text x="146.7" y="75.4">FB</text>
<text x="146.7" y="77.2">AGND</text>
<text x="152.9" y="77.2">SW</text>
<text x="152.9" y="75.4">VIN</text>
<text x="153.2" y="73.6">PG</text>
<text x="146.7" y="79">OUT PGND</text>
</g>
<text font-size="1.6" fill="#00f" x="185.6" y="46.9">+</text>
</svg>
